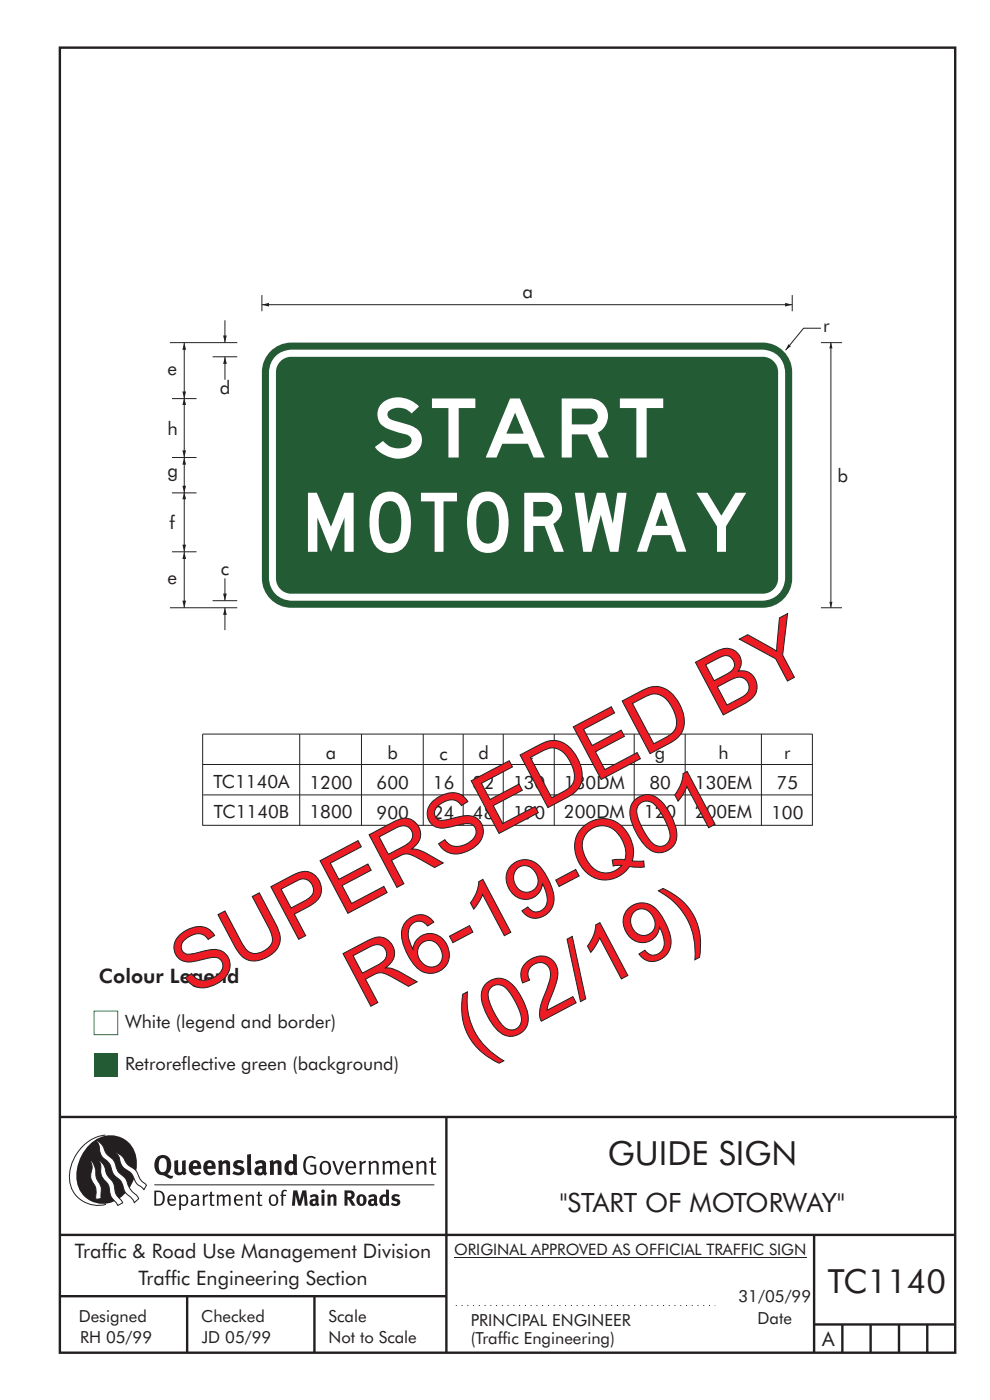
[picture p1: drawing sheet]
<svg xmlns="http://www.w3.org/2000/svg" width="210mm" height="297mm" viewBox="0 0 210 297" stroke-linecap="round" stroke-linejoin="round" font-family="sans-serif">
<path d="M96.7 277h55" fill="none" stroke="#231f20" stroke-width=".21" stroke-dasharray=".2 1" stroke-linecap="butt"/>
<g fill="none" stroke="#231f20" stroke-width=".51">
<path d="M12.7 10.1h189.9v276.9h-189.9zM12.7 237h190.3M94.7 236.9v50.1M12.7 262h190M12.7 275h82M39.7 275v12M66.7 275v12M172.7 262v25M172.7 281h30M178.7 281v6M184.7 281v6M190.7 281v6"/>
<path d="M196.7 281v6"/>
</g>
<path d="M96.3 266.7h74.7" fill="none" stroke="#231f20" stroke-width=".21"/>
<path d="M20 223.5h5v5h-5z" fill-rule="evenodd" fill="#235b35"/>
<path d="M20 214.5h5v5h-5z" fill-rule="evenodd" fill="#fff" stroke="#00a650" stroke-width=".21"/>
<path d="M176.3 72.7v56.2" fill="none" stroke="#231f20" stroke-width=".21"/>
<g fill="#231f20">
<path d="M176.3 72.7l.3 1.2h-.7z"/>
<path d="M175.9 127.7h.7l-.3 1.2z"/>
</g>
<path d="M174.1 69.6h-3.6l-3.9 4.7" fill="none" stroke="#231f20" stroke-width=".21"/>
<path d="M167.2 73l.6 .5-1.2 .8z" fill="#231f20"/>
<path d="M57.4 74.5a6.2 6.2 0 0 1 4.4-1.8h100a6.3 6.3 0 0 1 6.2 6.2v43.8a6.3 6.3 0 0 1-6.2 6.2h-100a6.3 6.3 0 0 1-6.2-6.2v-43.8a6.2 6.2 0 0 1 1.8-4.4z" fill-rule="evenodd" fill="#235b35"/>
<path d="M58.2 75.9a4.9 4.9 0 0 1 3.6-1.7h100a4.8 4.8 0 0 1 4.8 4.8v43.7a4.8 4.8 0 0 1-4.8 4.8h-100a4.8 4.8 0 0 1-4.8-4.8v-43.7a5.2 5.2 0 0 1 1.2-3.1z" fill-rule="evenodd" fill="#fff"/>
<path d="M59.5 76.7a3.2 3.2 0 0 1 2.3-1h100a3.2 3.2 0 0 1 3.3 3.2v43.8a3.2 3.2 0 0 1-3.3 3.3h-100a3.2 3.2 0 0 1-3.3-3.3v-43.8a3.2 3.2 0 0 1 1-2.2z" fill-rule="evenodd" fill="#235b35"/>
<g fill="#fff">
<path d="M81.1 85.5a5.7 5.7 0 0 1 7.8 .8l-1.6 1.4a3.6 3.6 0 0 0-4.9-.4 1.33 1.33 0 0 0 1.3 2l2 .5a4.6 4.6 0 0 1 3.7 2.6 3.8 3.8 0 0 1-3.2 4.7 6.4 6.4 0 0 1-6.7-2.3l1.7-1.2a4 4 0 0 0 5.9 .5 1.35 1.35 0 0 0-1.2-2l-2.1-.6a4.4 4.4 0 0 1-3.6-2.7l-.1-.9a3.1 3.1 0 0 1 1-2.4z"/>
<path d="M91.6 84.5h9.2v2.1h-3.5v10.5h-2.2v-10.5h-3.5z"/>
<path d="M131.5 84.5h9.2v2.1h-3.5v10.5h-2.2v-10.5h-3.5z"/>
<path d="M65.3 104.5h1.9l3 7.3 2.8-7.3h2v12.6h-1.9v-7.3l-2.9 7.3-2.9-7.3v7.3h-2z"/>
<path d="M89.3 104.5h7.6v1.9h-2.8v10.7h-1.9v-10.7h-2.9z"/>
<path d="M121.9 104.5h2l1 6.6 1.7-6.6h1.8l1.6 6.6 1-6.6h1.9l-1.7 12.6h-1.8l-2-7.9-1.9 7.9h-1.8z"/>
<path d="M147.7 104.5h2.4l2.9 4.9 3-4.9h2.3l-4.3 7.2v5.4h-1.9v-5.4z"/>
<path d="M108.2 84.5l-5.2 12.6h2.3l1.3-2.9h5.4l1.2 2.9h2.3l-5.2-12.6zM109.3 87.6l1.8 4.4h-3.7z"/>
<path d="M119.2 84.5v12.6h2.1v-4.9h3.3l2.2 4.9h2.3l-2.3-5.3a3.8 3.8 0 0 0 2.1-4.3 3.8 3.8 0 0 0-3.7-3zM121.3 86.7h3.9a1.68 1.68 0 0 1 1.6 1.7 1.68 1.68 0 0 1-1.6 1.6h-3.9z"/>
<path d="M80 105.3a7.5 7.5 0 0 0-1.6 5.5 7 7 0 0 0 2.1 5.8 4.1 4.1 0 0 0 6.4-3 10 10 0 0 0-1.2-7.9 4 4 0 0 0-5.7-.4zM81.2 107a2.09 2.09 0 0 1 2.1-.6 2.09 2.09 0 0 1 1.5 1.7 9.1 9.1 0 0 1-.5 6.5 2.1 2.1 0 0 1-2.1 .6 2.1 2.1 0 0 1-1.5-1.6 8.5 8.5 0 0 1 .5-6.6z"/>
<path d="M100.7 105.3a7.5 7.5 0 0 0-1.6 5.5 7 7 0 0 0 2.1 5.8 4.1 4.1 0 0 0 6.4-3 10 10 0 0 0-1.2-7.9 4 4 0 0 0-5.7-.4zM101.9 107a2.09 2.09 0 0 1 2.2-.6 2.09 2.09 0 0 1 1.4 1.7 9.1 9.1 0 0 1-.5 6.5 2.1 2.1 0 0 1-2.1 .6 2.1 2.1 0 0 1-1.5-1.6 8.5 8.5 0 0 1 .5-6.6z"/>
<path d="M113.1 106.5h2.6a1.54 1.54 0 0 1 1.6 1.5 1.54 1.54 0 0 1-1.5 1.6h-2.7zM111.2 104.5v12.6h1.9v-5.5h2.4l2.1 5.5h2l-2.2-5.9a3.5 3.5 0 0 0 1.7-3.9 3.5 3.5 0 0 0-3.2-2.8z"/>
<path d="M139.3 104.5h2l4.3 12.6h-2l-1.3-3.6h-4l-1.1 3.6h-2.1zM140.3 107.8l-1.2 3.8h2.5z"/>
</g>
<path d="M39.1 97.1v7.5" fill="none" stroke="#231f20" stroke-width=".21"/>
<g fill="#231f20">
<path d="M39.1 97.1l.4 1.5h-.8z"/>
<path d="M38.7 103.1h.8l-.4 1.5z"/>
</g>
<path d="M39.1 84.4v12.7" fill="none" stroke="#231f20" stroke-width=".21"/>
<g fill="#231f20">
<path d="M39.1 84.4l.4 1.5h-.8z"/>
<path d="M38.7 95.6h.8l-.4 1.5z"/>
</g>
<path d="M39.1 104.4v12.7" fill="none" stroke="#231f20" stroke-width=".21"/>
<g fill="#231f20">
<path d="M39.1 104.4l.4 1.5h-.8z"/>
<path d="M38.7 115.6h.8l-.4 1.5z"/>
</g>
<path d="M39.1 72.7v11.9" fill="none" stroke="#231f20" stroke-width=".21"/>
<g fill="#231f20">
<path d="M39.1 72.7l.4 1.5h-.8z"/>
<path d="M38.7 83.1h.8l-.4 1.5z"/>
</g>
<path d="M39.1 117.1v11.8" fill="none" stroke="#231f20" stroke-width=".21"/>
<g fill="#231f20">
<path d="M39.1 117.1l.4 1.5h-.8z"/>
<path d="M38.7 127.4h.8l-.4 1.5z"/>
</g>
<path d="M55.6 64.6h112.5" fill="none" stroke="#231f20" stroke-width=".21"/>
<g fill="#231f20">
<path d="M55.6 64.6l1.5-.3v.7z"/>
<path d="M166.5 64.3l1.6 .3-1.6 .4z"/>
</g>
<path d="M47.7 75.7v4.9" fill="none" stroke="#231f20" stroke-width=".21"/>
<path d="M47.7 75.7l.4 1.5h-.8z" fill="#231f20"/>
<path d="M45.1 75.7h5.2M36.5 84.6h5.2M36.5 97.1h5.2M36.5 104.6h5.2M36.5 117.1h5.2M36 128.9h14.3M45.1 127.4h5.2M47.7 122.7v4.7" fill="none" stroke="#231f20" stroke-width=".21"/>
<path d="M47.3 125.9h.8l-.4 1.5z" fill="#231f20"/>
<path d="M47.7 128.9v4.8" fill="none" stroke="#231f20" stroke-width=".21"/>
<path d="M47.7 128.9l.4 1.6h-.8z" fill="#231f20"/>
<path d="M47.7 67.9v4.8" fill="none" stroke="#231f20" stroke-width=".21"/>
<path d="M47.3 71.2h.8l-.4 1.5z" fill="#231f20"/>
<g fill="none" stroke="#231f20" stroke-width=".21">
<path d="M36 72.7h14.3M55.6 62.6v3.4M168.1 62.6v3.4M174.1 72.7h4.5M174.1 128.9h4.5M63.6 155.7v19.5M76.7 155.7v19.5M89.8 155.7v19.5M98.3 155.7v19.5M106.8 155.7v19.5M117.6 155.7v19.5M134.5 155.7v19.5"/>
<path d="M145.3 155.7v19.5M161.5 155.7v19.5M43 162.2h129.3M43 175.1h129.3M43 175.2v-19.5h129.3v19.5M43.1 168.6h129.2"/>
</g>
<g fill="#231f20">
<path d="M64.9 245.6a1.61 1.61 0 0 1 2.1 0l-.2 .3a1.17 1.17 0 0 0-1.4-.2 1.17 1.17 0 0 0-.6 1.3 1.42 1.42 0 0 0 1.2 1.9l.7-.2v-1.2h-.8l-.1-.4h1.3v1.8a1.82 1.82 0 0 1-2.2 0 1.82 1.82 0 0 1-.6-2.1l.2-.7z" fill-rule="evenodd"/>
<path d="M68.2 246.5a1.77 1.77 0 0 0 .4 2.7 1.39 1.39 0 0 0 1.4-.5 1.39 1.39 0 0 0 .2-1.5 1.19 1.19 0 0 0-2-.7zM68.5 246.8a.83 .83 0 0 1 1 .1 .83 .83 0 0 1 .2 .9 .75 .75 0 0 1-.6 1.1 .75 .75 0 0 1-.8-.8v-1z" fill-rule="evenodd"/>
<path d="M70.5 246.4l.4-.1 .8 2.4 .8-2.3h.5l-1.1 2.8h-.4z" fill-rule="evenodd"/>
<path d="M73.6 246.7a1.74 1.74 0 0 0 .5 2.5h.9l.5-.3-.2-.3a.89 .89 0 0 1-1.1 .2 .89 .89 0 0 1-.4-1h1.7a1.15 1.15 0 0 0-.4-1.3 1.15 1.15 0 0 0-1.5 .2zM74 246.8a.67 .67 0 0 1 .8-.1 .67 .67 0 0 1 .3 .8h-1.3z" fill-rule="evenodd"/>
<path d="M76.2 246.4l.4-.1 .1 .4 .5-.4h.5l-.2 .5a.61 .61 0 0 0-.8 .6v1.8h-.4z" fill-rule="evenodd"/>
<path d="M78.1 246.4l.5-.1 .1 .4a.89 .89 0 0 1 .9-.4 .89 .89 0 0 1 .7 .7v2.2h-.4v-2.2l-.1-.2-.3-.1-.8 .4v2.1h-.4z" fill-rule="evenodd"/>
<path d="M81.1 246.4l.4-.1 .1 .4a.83 .83 0 0 1 .8-.4 .83 .83 0 0 1 .7 .5 .86 .86 0 0 1 .9-.5 .86 .86 0 0 1 .7 .7v2.2h-.4l-.1-2.3a.5 .5 0 0 0-.8 0l-.2 .2v2.1h-.5v-2.2l-.4-.3-.7 .4v2.1h-.4z" fill-rule="evenodd"/>
<path d="M85.7 246.7a1.74 1.74 0 0 0 .5 2.5h.9l.5-.3-.2-.3a.89 .89 0 0 1-1.1 .2 .89 .89 0 0 1-.4-1h1.7a1.15 1.15 0 0 0-.5-1.3 1.15 1.15 0 0 0-1.4 .2zM86 246.8a.67 .67 0 0 1 .9-.1 .67 .67 0 0 1 .3 .8h-1.3z" fill-rule="evenodd"/>
<path d="M88.3 246.4l.4-.1 .1 .4a.89 .89 0 0 1 .9-.4 .89 .89 0 0 1 .8 .7v2.2h-.5v-2.2l-.1-.2-.3-.1-.8 .4v2.1h-.4z" fill-rule="evenodd"/>
<path d="M91.5 245.6l.4-.1v.9h.7l-.2 .3h-.5v2.1l.1 .1h.5l.1 .3a.71 .71 0 0 1-1.2-.6v-1.9h-.3v-.3h.3z" fill-rule="evenodd"/>
<path d="M37 246.3l.8-.2v2a.46 .46 0 0 0 .2 .6 .46 .46 0 0 0 .6-.2v-2.2l.8-.2v2.4l.2 .5-.6 .4-.2-.3a1.03 1.03 0 0 1-1.2 .2 1.03 1.03 0 0 1-.6-1.1z" fill-rule="evenodd"/>
<path d="M40.4 246.6a1.64 1.64 0 0 0 0 2.2 1.64 1.64 0 0 0 2.3 .1l-.4-.4a.78 .78 0 0 1-.9 .3 .78 .78 0 0 1-.5-.8h1.8a1.37 1.37 0 0 0-.6-1.7 1.37 1.37 0 0 0-1.7 .3zM41.1 246.9a.48 .48 0 0 1 .6-.1 .48 .48 0 0 1 .2 .6h-1z" fill-rule="evenodd"/>
<path d="M43.5 246.6a1.65 1.65 0 0 0-.2 1.9 1.65 1.65 0 0 0 1.9 .8l.5-.4-.3-.4a.78 .78 0 0 1-.9 .3 .78 .78 0 0 1-.5-.8h1.8a1.37 1.37 0 0 0-.6-1.7 1.37 1.37 0 0 0-1.7 .3zM44.1 246.9a.48 .48 0 0 1 .6-.1 .48 .48 0 0 1 .2 .6h-.9z" fill-rule="evenodd"/>
<path d="M46.3 246.3l.7-.2 .1 .4a.95 .95 0 0 1 1-.3 .95 .95 0 0 1 .7 .8v2.3h-.8v-2.3l-.3-.2-.5 .3v2.2h-.8z" fill-rule="evenodd"/>
<path d="M49.7 246.5a1.73 1.73 0 0 1 2-.1l-.2 .5-.6-.2a.42 .42 0 0 0-.6 .3l.2 .3a1.23 1.23 0 0 1 1.4 1 1.47 1.47 0 0 1-2.3 .9l-.3-.2 .3-.6 .7 .3a.47 .47 0 0 0 .7-.3 .87 .87 0 0 0-1-.5l-.4-.2-.1-.4z" fill-rule="evenodd"/>
<path d="M54.1 246.6l.3 .5 .3-.1a.62 .62 0 0 1 .9 0l.1 .4a1.21 1.21 0 0 0-1.4 .3 1.21 1.21 0 0 0-.1 1.3 1.19 1.19 0 0 0 1.6 .1l.5 .3 .4-.5-.3-.3v-1.4a.96 .96 0 0 0-1.3-1zM55 248l.6-.1v.7a.43 .43 0 0 1-.6 .1 .43 .43 0 0 1 0-.7z" fill-rule="evenodd"/>
<path d="M57.2 246.3l.7-.2 .1 .4a.95 .95 0 0 1 1-.3 .95 .95 0 0 1 .7 .8v2.3h-.8v-2.3l-.2-.2-.6 .3v2.2h-.8z" fill-rule="evenodd"/>
<path d="M62.2 244.8v1.5a1.29 1.29 0 0 0-1.4 .2 1.29 1.29 0 0 0-.5 1.3 1.24 1.24 0 0 0 .6 1.3 1.24 1.24 0 0 0 1.4 0l.1 .2h.7l-.1-4.3zM61.5 246.9l.4-.1 .3 .2v1.5l-.3 .1a.48 .48 0 0 1-.6-.4 1.52 1.52 0 0 1 .2-1.3z" fill-rule="evenodd"/>
<path d="M52.4 245l.8-.2 .2 4.5h-.8l-.1-.2z" fill-rule="evenodd"/>
</g>
<path d="M22.4 240.8a9 9 0 0 0-7.4 10.9 6.2 6.2 0 0 0 7.5 3.8M32.7 251.4h59.4" fill="none" stroke="#231f20" stroke-width=".21"/>
<path d="M19.1 242.7a5.7 5.7 0 0 1 6.5-1.4 5.7 5.7 0 0 1 3.4 5.7 8.6 8.6 0 0 1-6.2 8.3 5.7 5.7 0 0 1-6.5-7 9.9 9.9 0 0 1 2.8-5.6z" fill-rule="evenodd" fill="#231f20"/>
<path d="M24.5 244.5a3.1 3.1 0 0 1 2.3 2.2l.7 .7a3.2 3.2 0 0 1 2 2.4l.4 .6 1.2 1.1-.6 .9-.2-.3a3.5 3.5 0 0 1-1.9-2.1 3.8 3.8 0 0 0-2.1-2.2 3.5 3.5 0 0 1-1-2.2zM20.4 241.9a3.4 3.4 0 0 1 1.9 2.5l.7 .8a3.3 3.3 0 0 1 1.7 2.6 4.4 4.4 0 0 0 1.7 2l.3 .3a6.1 6.1 0 0 0 2.5 3.7l.2 .5-.9 .9a6.1 6.1 0 0 0-1.9-2.2l-.4-.8a3.6 3.6 0 0 0-1.9-2.8l-.6-1a3.6 3.6 0 0 0-1.9-2.8 3.7 3.7 0 0 1-.8-2.4zM21 246.1a3.4 3.4 0 0 1 1.5 2.7l.6 1a3.8 3.8 0 0 1 1.4 3.1l.3 .7 1.2 1.6-1 .6-.5-.8a3.2 3.2 0 0 1-1.3-2.8 4.3 4.3 0 0 0-1.4-2.2 4.7 4.7 0 0 1-.5-2.9zM19.2 246.1a5.1 5.1 0 0 1 1.2 3.7l.3 .7a3.1 3.1 0 0 1 .7 3l.1 .8-1.1 .2-.1-.8a3.5 3.5 0 0 0-.9-3.3 3.6 3.6 0 0 1 .1-2.5z" fill-rule="evenodd" fill="#fff" stroke="#231f20" stroke-width=".21"/>
<g fill="#231f20">
<path d="M33.4 245.5a2.51 2.51 0 0 0 .4 3.7l.8 .1a2.78 2.78 0 0 0 2 .7l.2-.6h-.6l-.7-.3a2.56 2.56 0 0 0 0-3.8 1.83 1.83 0 0 0-2.1 .2zM34 245.9a.87 .87 0 0 1 1 0 .87 .87 0 0 1 .4 .9v.4a1.17 1.17 0 0 1-.9 1.5l-.3-.1a2.38 2.38 0 0 1-.2-2.7z" fill-rule="evenodd"/>
<path d="M33.1 252.9v2.6a1.12 1.12 0 0 0 1.2-.3 1.12 1.12 0 0 0 .2-1.2l-.1-.5-.3-.4zM32.7 252.6h1.1a1.67 1.67 0 0 1 1.2 1.6 1.67 1.67 0 0 1-1.3 1.6h-1zM36.1 253.9l-.2 .5h1.1a.55 .55 0 0 0-.3-.6 .55 .55 0 0 0-.6 .1zM35.8 253.7a.95 .95 0 0 1 1.2-.1 .95 .95 0 0 1 .4 1.1h-1.5a.72 .72 0 0 0 .4 .8 .72 .72 0 0 0 .9-.2l.1 .3a1.15 1.15 0 0 1-1.5 0 1.15 1.15 0 0 1-.2-1.5zM38.4 254.1v1.2a.7 .7 0 0 0 .9 .1 .7 .7 0 0 0 .2-.9 .61 .61 0 0 0-.4-.7 .61 .61 0 0 0-.7 .3zM38 253.5l.3-.1 .1 .4a.95 .95 0 0 1 1.2-.2 .95 .95 0 0 1 .3 1.2 .92 .92 0 0 1-.5 .9 .92 .92 0 0 1-1-.1v1.1l-.4 .1zM40.9 254.8a.5 .5 0 0 0 .2 .8 .5 .5 0 0 0 .7-.4v-.6zM40.5 253.7a1 1 0 0 1 1.7 .3v1.4l.2 .2-.2 .3-.3-.3a.78 .78 0 0 1-1.4-.1 .78 .78 0 0 1 .8-1.1h.5a.58 .58 0 0 0-.3-.7 .58 .58 0 0 0-.7 .2zM43 253.5l.3-.1 .1 .4 .3-.3 .5-.1-.2 .4a.52 .52 0 0 0-.6 .5v1.5h-.4zM44.6 252.9l.4-.1-.1 .7h.6l-.1 .3h-.5v1.5a.35 .35 0 0 0 .6 .3v.2a.57 .57 0 0 1-.6 .1 .57 .57 0 0 1-.3-.5v-1.6h-.3v-.3h.3zM45.9 253.5l.4-.1 .1 .4 .2-.2a.64 .64 0 0 1 1 .2 .7 .7 0 0 1 .8-.4 .7 .7 0 0 1 .5 .6v1.8h-.3v-1.7l-.3-.4-.7 .4v1.7h-.3v-1.6a.38 .38 0 0 0-.3-.5 .38 .38 0 0 0-.5 .2l-.1 .2v1.7h-.4zM50.2 253.9l-.2 .5h1.1a.55 .55 0 0 0-.2-.6 .55 .55 0 0 0-.7 .1zM49.9 253.7a.95 .95 0 0 1 1.2-.1 .95 .95 0 0 1 .4 1.1h-1.5a.72 .72 0 0 0 .4 .8 .72 .72 0 0 0 .9-.2l.1 .3a1.15 1.15 0 0 1-1.5 0 1.15 1.15 0 0 1-.2-1.5zM52.1 253.5l.3-.1 .1 .4a.72 .72 0 0 1 .8-.4 .72 .72 0 0 1 .6 .6v1.8h-.4v-1.6a.45 .45 0 0 0-.3-.5 .45 .45 0 0 0-.5 .2l-.2 .2v1.7h-.3zM54.7 252.9l.4-.1v.7h.6l-.1 .3h-.5v1.5a.35 .35 0 0 0 .5 .3v.2a.57 .57 0 0 1-.6 .1 .57 .57 0 0 1-.3-.5v-1.6h-.3v-.3h.3zM57.6 253.9l-.2 .7a.65 .65 0 0 0 .3 .8 .65 .65 0 0 0 .8-.2l.1-.1a.93 .93 0 0 0-.7-1.4zM57.3 253.7a1.12 1.12 0 0 1 1.4 0 1.12 1.12 0 0 1 .3 1.5 1.01 1.01 0 0 1-1.3 .6 1.01 1.01 0 0 1-.7-1.2zM59.9 252.6l.5-.2 .5 .2-.1 .2-.4-.1-.3 .2v.6h.6l-.1 .3h-.5v2h-.4v-2h-.2v-.3h.2zM62.2 252.6l-.3 3.2h.7l.1-2.3 .6 2.3h.6l.6-2.3 .1 2.3h.7l-.3-3.2h-.9l-.5 2.1-.5-2.1zM65.7 253.7l.3 .4a.51 .51 0 0 1 .5-.3 .51 .51 0 0 1 .4 .4v.1a.88 .88 0 0 0-1.1 .4 .88 .88 0 0 0 .2 1.1 .9 .9 0 0 0 1.1-.2l.3 .3 .4-.4-.2-.2v-1.1a.87 .87 0 0 0-.5-.8 .87 .87 0 0 0-1 .1zM66.4 254.8h.5v.5l-.1 .1h-.3l-.2-.1zM68.2 253.5v2.3h.6v-2.4zM68.1 252.8a.4 .4 0 0 0 .8 0 .4 .4 0 0 0-.8 0zM69.4 253.5l.1 2.3h.6v-1.7a.33 .33 0 0 1 .4-.2 .33 .33 0 0 1 .3 .4v1.5h.6v-1.7a.75 .75 0 0 0-.6-.7 .75 .75 0 0 0-.8 .3v-.3zM73.1 252.6v3.2h.6v-1.3l.3 .2 .7 1.1h.7l-.9-1.4a.94 .94 0 0 0 .7-1 .94 .94 0 0 0-.9-.8zM73.7 253.1a.51 .51 0 0 1 .8 .1 .51 .51 0 0 1-.2 .7l-.6 .1zM75.9 253.7a1.19 1.19 0 0 0-.1 1.7 1.19 1.19 0 0 0 1.8 0 1.19 1.19 0 0 0-.1-1.6 1.19 1.19 0 0 0-1.6-.1zM76.5 253.9l.2-.1a.99 .99 0 0 1 0 1.6 1.06 1.06 0 0 1-.2-1.5zM78.1 253.7l.3 .4a.51 .51 0 0 1 .5-.3 .51 .51 0 0 1 .5 .4v.1a.88 .88 0 0 0-1.2 .4 .88 .88 0 0 0 .2 1.1 .9 .9 0 0 0 1.1-.2l.3 .3 .4-.4-.2-.2v-1.1a.87 .87 0 0 0-.5-.8 .87 .87 0 0 0-1 .1zM78.9 254.8h.4v.5l-.1 .1h-.3l-.1-.1zM81.9 252.3v1.2a1.2 1.2 0 0 0-1.4 .6 1.2 1.2 0 0 0 .2 1.4l.5 .3 .8-.1v.1h.6l-.1-3.4zM81.4 253.9l.5 .1-.1 1.2a.46 .46 0 0 1-.5 0 .46 .46 0 0 1-.1-.5zM83.3 253.6a.79 .79 0 0 0-.1 .9 .79 .79 0 0 0 .9 .4 .33 .33 0 0 1 0 .5 .33 .33 0 0 1-.5 0l-.4-.3-.3 .5a1.15 1.15 0 0 0 1.2 .3 1.15 1.15 0 0 0 .8-1 1.49 1.49 0 0 0-1.2-.8 .4 .4 0 0 1 .3-.3 .4 .4 0 0 1 .4 .1l.2 .1 .2-.4a1.47 1.47 0 0 0-1.5 0z" fill-rule="evenodd"/>
</g>
<g font-size="17.6" fill="#ed1c24">
<text x="40.5" y="211.4" transform="rotate(-28 40.5 211.4)">SUPERSEDED BY</text>
<text x="77.4" y="214.1" transform="rotate(-28 77.4 214.1)">R6-19-Q01</text>
<text x="100.5" y="224.2" transform="rotate(-28 100.5 224.2)">(02/19)</text>
</g>
<g font-size="7.1" fill="#231f20">
<text x="128.9" y="247.2">GUIDE SIGN</text>
<text x="175.6" y="274.3">TC1140</text>
</g>
<text font-size="5.6" fill="#231f20" x="118.8" y="257.2">&quot;START OF MOTORWAY&quot;</text>
<g font-size="4.2" fill="#231f20">
<text x="21" y="208.5">Colour Legend</text>
<text x="15.9" y="267">Traffic &amp; Road Use Management Division</text>
<text x="29.4" y="272.6">Traffic Engineering Section</text>
<text x="174.4" y="285.6">A</text>
</g>
<g font-size="4" fill="#231f20">
<text x="110.8" y="63.3">a</text>
<text x="174.6" y="70.4">r</text>
<text x="35.6" y="79.5">e</text>
<text x="46.6" y="83.5">d</text>
<text x="35.5" y="92.2">h</text>
<text x="35.5" y="101.3">g</text>
<text x="177.7" y="102.3">b</text>
<text x="35.9" y="112.3">f</text>
<text x="35.6" y="123.9">e</text>
<text x="46.9" y="122">c</text>
</g>
<g font-size="3.9" fill="#231f20">
<text x="69.1" y="161.1">a</text>
<text x="82.2" y="161.1">b</text>
<text x="93.3" y="161.2">c</text>
<text x="101.5" y="161.1">d</text>
<text x="111.3" y="161.2">e</text>
<text x="125.5" y="161.1">f</text>
<text x="138.9" y="161.1">g</text>
<text x="152.4" y="161.1">h</text>
<text x="166.3" y="161.1">r</text>
<text x="45.3" y="167.2">TC1140A</text>
<text x="65.6" y="167.3">1200</text>
<text x="79.9" y="167.4">600</text>
<text x="91.8" y="167.5">16</text>
<text x="100.3" y="167.4">32</text>
<text x="108.8" y="167.5">130</text>
<text x="119.6" y="167.4">130DM</text>
<text x="137.7" y="167.4">80</text>
<text x="147.4" y="167.4">130EM</text>
<text x="164.7" y="167.4">75</text>
<text x="45.4" y="173.5">TC1140B</text>
<text x="65.6" y="173.6">1800</text>
<text x="79.9" y="173.7">900</text>
<text x="91.8" y="173.8">24</text>
<text x="100.3" y="173.7">48</text>
<text x="108.8" y="173.8">190</text>
<text x="119.6" y="173.6">200DM</text>
<text x="136.6" y="173.6">120</text>
<text x="147.4" y="173.6">200EM</text>
<text x="163.6" y="173.7">100</text>
<text x="26.5" y="218.1">White (legend and border)</text>
<text x="26.5" y="227.1">Retroreflective green (background)</text>
</g>
<g font-size="3.5" fill="#231f20">
<text x="16.7" y="280.4">Designed</text>
<text x="42.7" y="280.4">Checked</text>
<text x="69.7" y="280.4">Scale</text>
<text x="99.9" y="281.4">PRINCIPAL ENGINEER</text>
<text x="156.7" y="276.3">31/05/99</text>
<text x="160.7" y="281">Date</text>
<text x="17" y="284.8">RH 05/99</text>
<text x="42.8" y="284.8">JD 05/99</text>
<text x="69.7" y="285">Not to Scale</text>
<text x="99.9" y="285.1">(Traffic Engineering)</text>
</g>
<text font-size="3.4" fill="#231f20" x="96.3" y="266.3">ORIGINAL APPROVED AS OFFICIAL TRAFFIC SIGN</text>
</svg>
